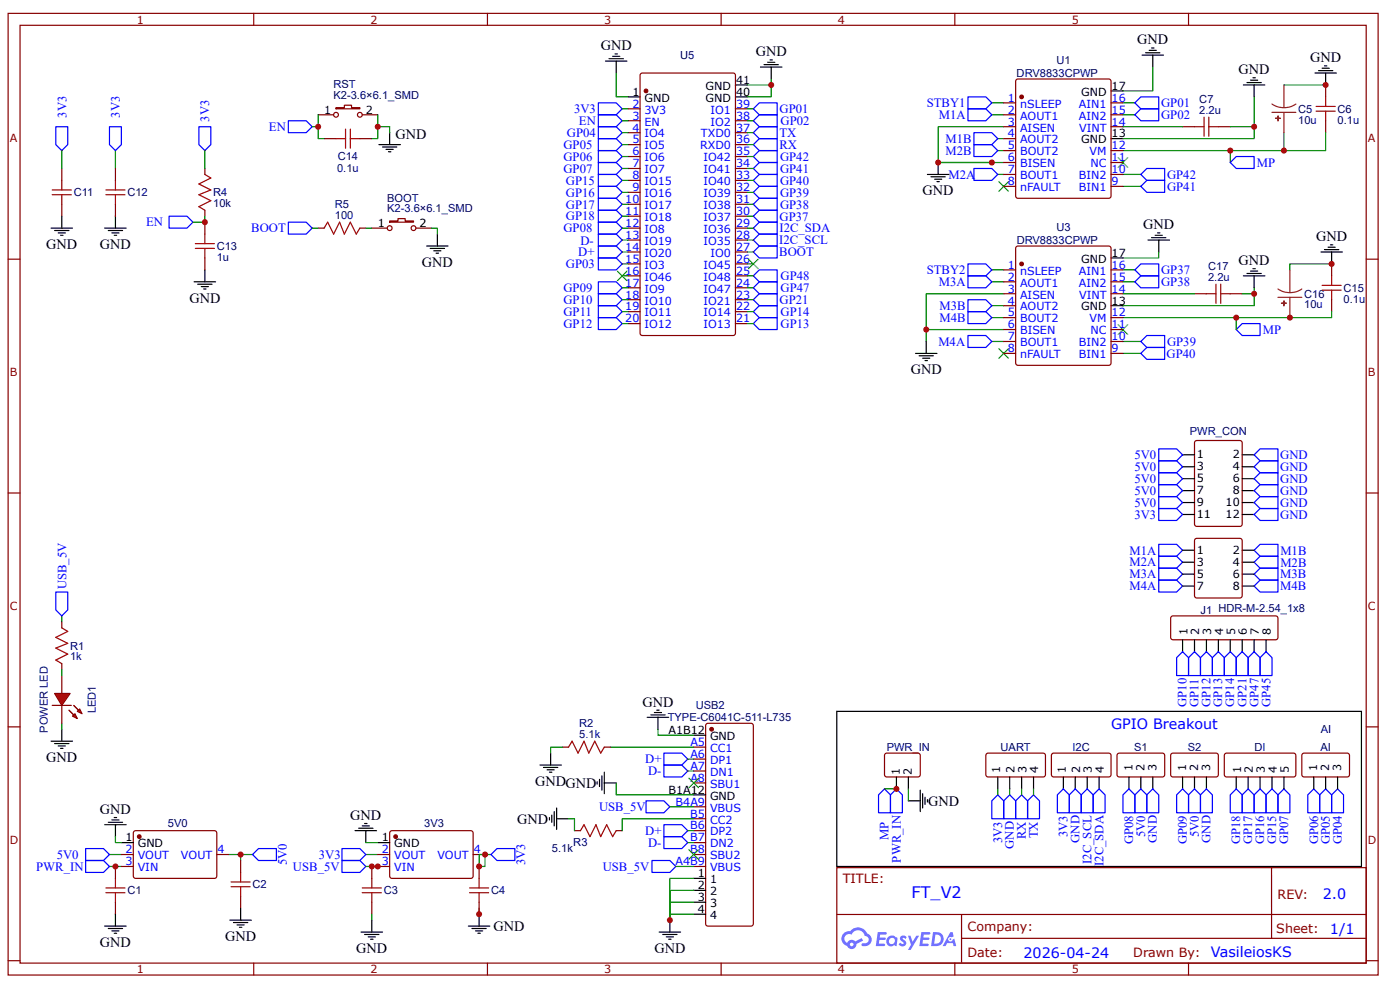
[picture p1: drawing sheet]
<svg xmlns="http://www.w3.org/2000/svg" width="297mm" height="210mm" viewBox="0 0 297 210" stroke-linecap="round" stroke-linejoin="round" font-family="sans-serif">
<g fill="none" stroke="#800" stroke-width=".25">
<path d="M1.7 2.8h290.7v203.9h-290.7zM4.3 5.4h285.5v198.8h-285.5zM53.8 2.8v2.6M103.4 2.8v2.6M153 2.8v2.6M202.6 2.8v2.6M252.1 2.8v2.6M1.7 54.9h2.6M289.8 54.9h2.6M1.7 104.5h2.6M289.8 104.5h2.6M1.7 154.1h2.6"/>
<path d="M289.8 154.1h2.6M177.5 184h112.3v20.2h-112.3zM177.6 193.9h112.1M204 198.9h85.7M204 193.9v10.1M269.8 184v14.9M1.7 203.7h2.6M53.8 204.2v2.5M103.4 204.2v2.5M153 204.2v2.5M202.6 204.2v2.5M252.1 204.2v2.5"/>
<path d="M289.8 203.7h2.6"/>
</g>
<g fill="#58f">
<path d="M191.1 198.5l.5-.2 .4 .1 .3 .3-.2 .4a.33 .33 0 0 0-.3-.3 .33 .33 0 0 0-.3 .1v.1a.85 .85 0 0 1 .7 .7 .85 .85 0 0 1-.3 .8l-.7 .1-.6-.4 .4-.4 .5 .3 .2-.1v-.2a.88 .88 0 0 1-.6-1.3z"/>
<path d="M192.6 198.4h.6l.4 1.3 .8-1.3h.6l-1.8 3h-.6l.7-1.1z"/>
<path d="M186.2 197.6h1.7l.2 .1-.1 .4h-1.3l-.1 .7h1.1l.2 .2-.2 .3h-1.1l-.2 .8h1.3l.1 .2-.1 .2-1.9 .1z"/>
<path d="M195.5 197.6h1.6l.2 .1v.4h-1.3l-.1 .7h1.1l.2 .2-.3 .3h-1.1l-.1 .8h1.2l.1 .2-.1 .2-1.9 .1z"/>
<path d="M201.6 197.6h.5l.2 .9-.4 .2a.49 .49 0 0 0-.7 .2 .49 .49 0 0 0 .3 .7 .49 .49 0 0 0 .6-.4l.4-.2 .4 1.6h-.6l-.2-.7h-1.2l-.3 .7h-.6z"/>
<path d="M197.9 197.6l-.4 3h1a1.51 1.51 0 0 0 1.7-1.5 1.51 1.51 0 0 0-1.8-1.5zM198.4 198.1a1.02 1.02 0 0 1 1.2 1.2 1.02 1.02 0 0 1-1.4 .8z"/>
<path d="M188.5 198.6a1.11 1.11 0 0 0-.3 1.6 1.11 1.11 0 0 0 1.6 .2l.4 .2 .2-1.7-.4-.2a1.01 1.01 0 0 0-1.5-.1zM188.5 199.5a.66 .66 0 0 1 1.3 0 .66 .66 0 0 1-1.3 0z"/>
<path d="M179 197.9a1.58 1.58 0 0 0 .7 2.6 1.01 1.01 0 0 0 1.2 .7 1.01 1.01 0 0 0 .8-1.1l1.4-.7-.3-.5-1.4 .7a1.02 1.02 0 0 0-1.7 .3 .99 .99 0 0 1-.4-1.4 .99 .99 0 0 1 1.4-.3 1.48 1.48 0 0 1 1.5-1 1.48 1.48 0 0 1 1.3 1.2 .82 .82 0 0 1 .8 1.1 .82 .82 0 0 1-1.2 .5l-.3 .1v.3a1.4 1.4 0 0 0 2-.6 1.4 1.4 0 0 0-.9-1.9 2.19 2.19 0 0 0-3.6-.5l-.8 .1zM180.3 200.2a.4 .4 0 0 1 .8 0 .4 .4 0 0 1-.8 0z"/>
<circle cx="201.6" cy="199.1" r=".19"/>
</g>
<g fill="none" stroke="#00f" stroke-width=".25">
<path d="M245.8 97.7h3.8l1.3 1.3-1.3 1.2h-3.8zM245.8 95.2h3.8l1.3 1.2-1.3 1.3h-3.8zM266.1 99l1.2-1.3h3.8v2.5h-3.8zM266.1 96.4l1.2-1.2h3.8v2.5h-3.8zM245.8 115.4h3.8l1.3 1.3-1.3 1.2h-3.8zM245.8 117.9h3.8l1.3 1.3-1.3 1.3h-3.8zM245.8 107.8h3.8l1.3 1.3-1.3 1.2h-3.8zM245.8 105.3h3.8l1.3 1.2-1.3 1.3h-3.8zM245.8 102.8h3.8l1.3 1.2-1.3 1.3h-3.8zM245.8 100.2h3.8l1.3 1.3-1.3 1.3h-3.8zM266.1 116.7l1.2-1.3h3.8v2.5h-3.8zM266.1 119.2l1.2-1.3h3.8v2.6h-3.8z"/>
<path d="M266.1 109.1l1.2-1.3h3.8v2.5h-3.8zM266.1 106.5l1.2-1.2h3.8v2.5h-3.8zM266.1 104l1.2-1.2h3.8v2.5h-3.8zM266.1 101.5l1.2-1.3h3.8v2.6h-3.8zM245.8 120.5h3.8l1.3 1.2-1.3 1.3h-3.8zM245.8 123h3.8l1.3 1.3-1.3 1.2h-3.8zM266.1 121.7l1.2-1.2h3.8v2.5h-3.8zM266.1 124.3l1.2-1.3h3.8v2.5h-3.8zM18.2 179.9h3.8l1.2 1.3-1.2 1.2h-3.8zM72.6 179.9h3.7l1.3 1.3-1.3 1.2h-3.7zM187.6 167.3l1.3 1.2v3.8h-2.5v-3.8zM190.2 167.3l1.2 1.2v3.8h-2.5v-3.8z"/>
<path d="M225.6 167.3l1.3 1.2v3.8h-2.6v-3.8zM228.1 167.3l1.3 1.2v3.8h-2.5v-3.8zM233.2 167.3l1.2 1.2v3.8h-2.5v-3.8zM242 167.3l1.3 1.2v3.8h-2.5v-3.8zM244.6 167.3l1.2 1.2v3.8h-2.5v-3.8zM253.4 167.3l1.3 1.2v3.8h-2.6v-3.8zM255.9 167.3l1.3 1.2v3.8h-2.5v-3.8zM272.4 167.3l1.3 1.2v3.8h-2.6v-3.8zM278.7 167.3l1.3 1.2v3.8h-2.6v-3.8zM281.2 167.3l1.3 1.2v3.8h-2.5v-3.8zM283.8 167.3l1.2 1.2v3.8h-2.5v-3.8zM53.6 181.2l1.2-1.3h3.8v2.5h-3.8z"/>
<path d="M104.2 181.2l1.2-1.3h3.8v2.5h-3.8z"/>
</g>
<g fill="none" stroke="#800" stroke-width=".25">
<path d="M253.6 93.5l.3-.1h9.1l.4 .2 .1 17.5-.2 .4-9.4 .1-.4-.2-.1-17.5zM253.6 114.3l.3-.2h9.1l.4 .3 .1 11.9-.2 .4-9.4 .1-.4-.2-.1-12zM187.8 159.8l.4-.1 6.8 .1 .2 .4-.1 4.3-.4 .2-6.8-.1-.3-.4v-4zM223.2 159.8l.4-.1h11.8l.3 .5v4.2l-.5 .3h-11.8l-.3-.5v-4zM237.1 159.8l.4-.1h9.3l.3 .5v4.2l-.5 .3h-9.3l-.3-.5v-4zM248.5 159.8l.4-.1h9.3l.3 .5-.1 4.2-.4 .3h-9.3l-.3-.5v-4zM259.9 159.8l.3-.1h14.3l.3 .2 .1 .3v4.1l-.2 .3-.3 .1h-14.3l-.3-.2-.1-.3v-4zM276.3 159.8l.4-.1h9.3l.3 .5v4.2l-.5 .3h-9.3l-.3-.5v-4zM82.8 176.3l.4-.2 17 .1 .2 .4-.1 9.4-.4 .2-17-.1-.2-.4v-9.1zM24.5 183.7v2.5M24.5 191.3v2.5M78.9 183.7v2.5"/>
<path d="M78.9 191.3v2.5"/>
</g>
<g fill="none" stroke="#000" stroke-width=".25">
<path d="M250.9 96.4h2.5M250.9 99h2.5M263.5 96.4h2.6M263.5 99h2.6M250.9 101.5h2.5M250.9 104h2.5M250.9 106.5h2.5M250.9 109.1h2.5M250.9 116.7h2.5M250.9 119.2h2.5M263.5 101.5h2.6M263.5 104h2.6"/>
<path d="M263.5 106.5h2.6M263.5 109.1h2.6M263.5 116.7h2.6M263.5 119.2h2.6M250.9 121.7h2.5M250.9 124.3h2.5M263.5 121.7h2.6M263.5 124.3h2.6M190.2 164.7v2.6M192.7 164.7v2.6M225.6 164.7v2.6M228.1 164.7v2.6"/>
<path d="M230.6 164.7v2.6M233.2 164.7v2.6M239.5 164.7v2.6M242 164.7v2.6M244.6 164.7v2.6M250.9 164.7v2.6M253.4 164.7v2.6M255.9 164.7v2.6M262.3 164.7v2.6M264.8 164.7v2.6M267.3 164.7v2.6M269.9 164.7v2.6"/>
<path d="M272.4 164.7v2.6M278.7 164.7v2.6M281.2 164.7v2.6M283.8 164.7v2.6"/>
</g>
<path d="M187.6 167.3h2.6M23.2 181.2h2.6M23.2 183.7h2.6M48.5 181.2h2.5v1.2M51 181.2h2.6M77.6 181.2h2.5M101.6 192.6v1.2M104.2 181.2h-1.3v2.5h-1.3" fill="none" stroke="#080" stroke-width=".25"/>
<path d="M22.5 189.3h4M22.5 188.3h4M24.5 186.2v2.1M24.5 189.3v2M76.9 189.3h4M76.9 188.3h4M78.9 186.2v2.1M78.9 189.3v2" fill="none" stroke="#a00000" stroke-width=".25"/>
<circle cx="83.9" cy="177.4" r=".38" fill="#800"/>
<g fill="none" stroke="#800" stroke-width=".25">
<path d="M28.4 176.3l.4-.2 17 .1 .2 .4-.1 9.4-.4 .2-17-.1-.2-.4v-9.1zM80.1 181.2h2.6M80.1 183.7h2.6M100.4 181.2h2.5"/>
<circle cx="83.9" cy="177.4" r=".38"/>
</g>
<path d="M80.1 178.6h2.6" fill="none" stroke="#000" stroke-width=".25"/>
<circle cx="29.5" cy="177.4" r=".38" fill="#800"/>
<g fill="none" stroke="#800" stroke-width=".25">
<path d="M133.3 23.1h2.5M133.3 25.6h2.5M133.3 28.1h2.5M133.3 30.7h2.5M133.3 33.2h2.5M133.3 35.7h2.5M133.3 38.2h2.5M156 23.1h2.6M156 25.6h2.6M156 28.1h2.6M156 30.7h2.6M156 33.2h2.6"/>
<path d="M156 35.7h2.6M156 38.2h2.6M133.3 40.8h2.5M133.3 43.3h2.5M133.3 45.8h2.5M133.3 48.4h2.5M133.3 50.9h2.5M133.3 53.4h2.5M133.3 56h2.5M133.3 58.5h2.5M156 40.8h2.6M156 43.3h2.6"/>
<path d="M156 45.8h2.6M156 48.4h2.6M156 50.9h2.6M156 53.4h2.6M156 56h2.6M156 58.5h2.6M133.3 61h2.5M133.3 63.5h2.5M133.3 66.1h2.5M133.3 68.6h2.5M156 61h2.6M156 63.5h2.6"/>
<path d="M156 66.1h2.6M156 68.6h2.6M25.8 181.2h2.5M25.8 183.7h2.5M46 181.2h2.5M51 182.4v2.6M51 190v2.6M101.6 183.7v2.5M101.6 191.3v2.5"/>
<circle cx="29.5" cy="177.4" r=".38"/>
</g>
<path d="M156 18h2.6M133.3 20.5h2.5M156 20.5h2.6M177.5 150.8h111.3v32.9h-111.3zM25.8 178.6h2.5M99.4 196.3h4.5M100.1 196.9h3.1M100.9 197.4h1.5M101.4 197.9h.5M101.6 193.8v2.5" fill="none" stroke="#000" stroke-width=".25"/>
<path d="M49 188h4.1M49 187h4.1M51 185v2M51 188v2M99.6 189.3h4.1M99.6 188.3h4.1M101.6 186.2v2.1M101.6 189.3v2" fill="none" stroke="#a00000" stroke-width=".25"/>
<circle cx="137.1" cy="19.3" r=".38" fill="#800"/>
<g fill="none" stroke="#800" stroke-width=".25">
<path d="M135.9 15.6l.4-.1h19.2l.5 .3v54.8l-.3 .5h-19.4l-.5-.3v-54.8zM13.1 35.7v2.5M24.5 35.7v2.5M43.5 35.7v1.3M67.5 24.3h3.3M68.8 29.4h2.5M71.3 22.8h1.8v-.5h1.5v.5h1.7v.3h-5zM76.3 29.4h2.6M76.9 24.3h3.2M13.1 43.3v2.5M24.5 43.3v2.5M43.5 44.6v1.2"/>
<path d="M43.5 47.1v2.5M43.5 54.7v2.5M67.5 48.4h1.3M76.3 48.4h1.3M78.9 48.4h3.3M82.7 46.8h1.7v-.5h1.6v.5h1.7v.3h-5zM88.2 48.4h3.3M13.1 131.8v1.3M13.1 140.7v1.3"/>
<circle cx="137.1" cy="19.3" r=".38"/>
<circle cx="71.3" cy="24.3" r=".51"/>
<circle cx="76.3" cy="24.3" r=".51"/>
<circle cx="82.7" cy="48.4" r=".51"/>
<circle cx="87.7" cy="48.4" r=".51"/>
</g>
<g fill="none" stroke="#00f" stroke-width=".25">
<path d="M11.8 26.9h2.6v3.8l-1.3 1.2-1.3-1.2zM23.2 26.9h2.6v3.8l-1.3 1.2-1.3-1.2zM42.2 26.9h2.5v3.8l-1.2 1.2-1.3-1.2zM61.2 25.6h3.8l1.2 1.3-1.2 1.2h-3.8zM126.9 21.8h3.8l1.3 1.3-1.3 1.2h-3.8zM126.9 24.3h3.8l1.3 1.3-1.3 1.3h-3.8zM35.9 45.8h3.8l1.2 1.3-1.2 1.3h-3.8zM61.2 47.1h3.8l1.2 1.3-1.2 1.2h-3.8zM126.9 52.2h3.8l1.3 1.2-1.3 1.3h-3.8zM126.9 49.6h3.8l1.3 1.3-1.3 1.3h-3.8zM159.8 53.4l1.3-1.2h3.8v2.5h-3.8zM159.8 50.9l1.3-1.3h3.8v2.6h-3.8z"/>
<path d="M159.8 48.4l1.3-1.3h3.8v2.5h-3.8z"/>
</g>
<g fill="none" stroke="#000" stroke-width=".25">
<path d="M128.5 13h4.5M129.2 12.4h3M130 11.9h1.5M130.5 11.4h.5M130.7 13v2.5M161.3 14.2h4.6M162.1 13.7h3M162.9 13.2h1.5M163.4 12.7h.5M163.6 14.2v2.5M80.4 30.7h4.5M81.2 31.2h3"/>
<path d="M81.9 31.7h1.5M82.4 32.2h.5M82.7 28.1v2.6M10.8 48.4h4.6M11.6 48.9h3M12.3 49.4h1.6M12.9 49.9h.5M13.1 45.8v2.6M22.2 48.4h4.6M23 48.9h3M23.7 49.4h1.5M24.2 49.9h.5"/>
<path d="M24.5 45.8v2.6M41.2 59.7h4.5M43.5 57.2v2.5M90.5 52.2h4.6M91.3 52.7h3M92 53.2h1.5M92.5 53.7h.5M92.8 49.6v2.6M41.9 60.3h3.1M42.7 60.8h1.5M43.2 61.3h.5M10.8 157.1h4.6"/>
<path d="M11.6 157.6h3M12.3 158.1h1.6M12.9 158.7h.5M13.1 154.6v2.5M75.3 176.1h4.6M76.1 175.6h3M76.9 175.1h1.5M77.4 174.6h.5M77.6 176.1v2.5M22.2 196.3h4.6M23 196.9h3M23.7 197.4h1.5"/>
<path d="M24.2 197.9h.5M24.5 193.8v2.5M48.8 195.1h4.5M49.5 195.6h3.1M50.3 196.1h1.5M50.8 196.6h.5M51 192.6v2.5M76.6 197.6h4.6M77.4 198.1h3M78.1 198.6h1.5M78.6 199.1h.5M78.9 195.1v2.5"/>
</g>
<g fill="none" stroke="#080" stroke-width=".25">
<path d="M130.7 15.5v5h2.6M158.6 18h5M163.6 16.7v3.8h-5M13.1 31.9v3.8M24.5 31.9v3.8M43.5 31.9v3.8M66.2 26.9h1.3M67.5 24.3v5.1h1.3M80.1 24.3v5.1h-1.2M80.1 26.9h2.6v1.2M132 23.1h1.3M132 25.6h1.3"/>
<path d="M43.5 45.8v1.3h-2.6M66.2 48.4h1.3M77.6 48.4h1.3M91.5 48.4h1.3v1.2M132 53.4h1.3M132 50.9h1.3M158.6 53.4h1.2M158.6 48.4h1.2M158.6 50.9h1.2M13.1 130.6v1.2M13.1 153.3v1.3M77.6 178.6h2.5"/>
<path d="M102.9 181.2h-1.3v2.5"/>
</g>
<g fill="none" stroke="#a00000" stroke-width=".25">
<path d="M13.1 38.2v2.1M24.5 38.2v2.1M43.5 37l1.2 .7-2.5 1.3 2.5 1.3-2.5 1 2.5 1.2-2.5 1.3 1.3 .8M71.3 29.4h2M73.3 27.4v4M74.3 29.4h2M74.3 27.4v4M11.1 41.3h4M11.1 40.3h4M13.1 41.3v2M22.5 41.3h4M22.5 40.3h4"/>
<path d="M24.5 41.3v2M41.4 51.7h4.1M41.4 52.7h4.1M43.5 49.6v2.1M43.5 52.7v2M68.8 48.4l.7-1.3 1.3 2.5 1.2-2.5 1.1 2.5 1.2-2.5 1.3 2.5 .7-1.2M13.1 133.1l1.3 .8-2.6 1.2 2.6 1.3-2.6 1 2.6 1.3-2.6 1.2 1.3 .8"/>
</g>
<path d="M11.6 147h3.3l-1.8 2.5z" fill="#f00"/>
<path d="M11.1 149.5h4M11.6 147h3.3l-1.8 2.5z" fill="none" stroke="#800" stroke-width=".25"/>
<path d="M15.6 149.5l1 1.1z" fill="#800"/>
<path d="M15.6 149.5l1 1.1" fill="none" stroke="#800" stroke-width=".25"/>
<path d="M14.6 150.6l1 1z" fill="#800"/>
<path d="M14.6 150.6l1 1" fill="none" stroke="#800" stroke-width=".25"/>
<path d="M16.4 150.8l.5-.5 .5 1z" fill="#f00"/>
<path d="M16.4 150.8l.5-.5 .5 1z" fill="none" stroke="#800" stroke-width=".25"/>
<path d="M15.4 151.8l.5-.5 .5 1z" fill="#f00"/>
<path d="M253.4 62.3h2.5M261 62.3h2.5M13.1 143.2v3.8M13.1 149.5v3.8M15.4 151.8l.5-.5 .5 1zM209.3 159.8l.4-.1h11.8l.3 .5v4.2l-.5 .3h-11.8l-.4-.5v-4z" fill="none" stroke="#800" stroke-width=".25"/>
<g fill="none" stroke="#080" stroke-width=".25">
<path d="M132 28.1h1.3M132 30.7h1.3M132 33.2h1.3M132 35.7h1.3M132 38.2h1.3M158.6 28.1h1.2M158.6 30.7h1.2M158.6 33.2h1.2M158.6 35.7h1.2M158.6 38.2h1.2M158.6 23.1h1.2M158.6 25.6h1.2"/>
<path d="M132 40.8h1.3M132 43.3h1.3M132 45.8h1.3M132 48.4h1.3M132 56h1.3M158.6 40.8h1.2M158.6 43.3h1.2M158.6 45.8h1.2M158.6 56h1.2M158.6 58.5h1.2M132 68.6h1.3M132 66.1h1.3"/>
<path d="M132 63.5h1.3M132 61h1.3M158.6 68.6h1.2M158.6 66.1h1.2M158.6 63.5h1.2M158.6 61h1.2M13.1 142v1.2M24.5 177.4v1.2h1.3M211.7 167.3v1.2M214.2 167.3v1.2M216.7 167.3v1.2M219.3 167.3v1.2"/>
<path d="M77.6 183.7h2.5M78.9 193.8v1.3"/>
</g>
<path d="M22.2 174.8h4.6M23 174.3h3M23.7 173.8h1.5M24.2 173.3h.5M24.5 174.8v2.6M211.7 164.7v2.6M214.2 164.7v2.6M216.7 164.7v2.6M219.3 164.7v2.6" fill="none" stroke="#000" stroke-width=".25"/>
<g fill="none" stroke="#00f" stroke-width=".25">
<path d="M126.9 26.9h3.8l1.3 1.2-1.3 1.3h-3.8zM126.9 29.4h3.8l1.3 1.3-1.3 1.2h-3.8zM126.9 31.9h3.8l1.3 1.3-1.3 1.3h-3.8zM126.9 34.5h3.8l1.3 1.2-1.3 1.3h-3.8zM126.9 37h3.8l1.3 1.2-1.3 1.3h-3.8zM126.9 39.5h3.8l1.3 1.3-1.3 1.2h-3.8zM159.8 23.1l1.3-1.3h3.8v2.5h-3.8zM159.8 25.6l1.3-1.3h3.8v2.6h-3.8zM159.8 28.1l1.3-1.2h3.8v2.5h-3.8zM159.8 30.7l1.3-1.3h3.8v2.5h-3.8zM159.8 38.2l1.3-1.2h3.8v2.5h-3.8zM159.8 35.7l1.3-1.2h3.8v2.5h-3.8z"/>
<path d="M159.8 33.2l1.3-1.3h3.8v2.6h-3.8zM126.9 47.1h3.8l1.3 1.3-1.3 1.2h-3.8zM126.9 59.7h3.8l1.3 1.3-1.3 1.3h-3.8zM126.9 42h3.8l1.3 1.3-1.3 1.3h-3.8zM126.9 44.6h3.8l1.3 1.2-1.3 1.3h-3.8zM126.9 54.7h3.8l1.3 1.3-1.3 1.2h-3.8zM159.8 45.8l1.3-1.2h3.8v2.5h-3.8zM159.8 43.3l1.3-1.3h3.8v2.6h-3.8zM159.8 40.8l1.3-1.3h3.8v2.5h-3.8zM159.8 58.5l1.3-1.3h3.8v2.5h-3.8zM126.9 62.3h3.8l1.3 1.2-1.3 1.3h-3.8zM126.9 64.8h3.8l1.3 1.3-1.3 1.2h-3.8z"/>
<path d="M126.9 67.3h3.8l1.3 1.3-1.3 1.3h-3.8zM159.8 68.6l1.3-1.3h3.8v2.6h-3.8zM159.8 66.1l1.3-1.3h3.8v2.5h-3.8zM159.8 61l1.3-1.3h3.8v2.6h-3.8zM159.8 63.5l1.3-1.2h3.8v2.5h-3.8zM262.3 69.9l1.2-1.3h3.8v2.5h-3.8zM11.8 125.5h2.6v3.8l-1.3 1.3-1.3-1.3zM211.7 168.5l1.2 1.3v3.8h-2.5v-3.8zM214.2 168.5l1.3 1.3v3.8h-2.6v-3.8zM216.7 168.5l1.3 1.3v3.8h-2.5v-3.8zM219.3 168.5l1.2 1.3v3.8h-2.5v-3.8zM18.2 182.4h3.8l1.2 1.3-1.2 1.3h-3.8z"/>
<path d="M72.6 182.4h3.7l1.3 1.3-1.3 1.3h-3.7z"/>
</g>
<g fill="#000">
<path d="M211.9 38.5l2.1 2zM214 38.5l-2.1 2z"/>
<path d="M211.9 73.9l2.1 2zM214 73.9l-2.1 2z"/>
</g>
<path d="M211.9 38.5l2.1 2M214 38.5l-2.1 2M211.9 73.9l2.1 2M214 73.9l-2.1 2" fill="none" stroke="#3c3" stroke-width=".25"/>
<path d="M255.9 62.3h2.1M258 60.3v4M259 60.3v4M259 62.3h2" fill="none" stroke="#a00000" stroke-width=".25"/>
<path d="M273.7 57.2v4.8M271.1 61.3a4.1 4.1 0 0 0 2.6 .7M271.1 63h5.1M273.7 63v4.3M276.2 61.3a4.1 4.1 0 0 1-2.5 .7" fill="none" stroke="#8d2323" stroke-width=".25"/>
<path d="M271.9 64.3h1z" fill="#8d2323"/>
<path d="M271.9 64.3h1z" fill="none" stroke="#8d2323" stroke-width=".25"/>
<path d="M272.4 63.8v1z" fill="#8d2323"/>
<path d="M272.4 18v4.8M269.9 22.1a4.1 4.1 0 0 0 2.5 .7M269.9 23.8h5M272.4 23.8v4.3M274.9 22.1a4.1 4.1 0 0 1-2.5 .7M272.4 63.8v1z" fill="none" stroke="#8d2323" stroke-width=".25"/>
<path d="M253.4 26.9h2M255.4 24.8v4.1M256.4 24.8v4.1M256.4 26.9h2.1M279.2 22.6h4.1M279.2 23.6h4.1M281.2 20.5v2.1M281.2 23.6v2M282.5 58.5v2M280.5 60.5h4M280.5 61.5h4M282.5 61.5v2" fill="none" stroke="#a00000" stroke-width=".25"/>
<path d="M281.2 18v2.5M250.9 26.9h2.5M258.5 26.9h2.5M281.2 25.6v2.5M282.5 56v2.5M282.5 63.5v2.6" fill="none" stroke="#800" stroke-width=".25"/>
<g fill="none" stroke="#000" stroke-width=".25">
<path d="M242.3 11.7h4.5M243 11.2h3.1M243.8 10.7h1.5M244.3 10.2h.5M244.6 11.7v2.5M243.5 50.9h4.6M244.3 50.4h3M245.1 49.9h1.5M245.6 49.4h.5M245.8 50.9v2.5M280.2 53.4h4.6M281 52.9h3"/>
<path d="M281.7 52.4h1.6M282.3 51.9h.5M282.5 53.4v2.6"/>
</g>
<path d="M244.6 14.2v5.1h-6.4M272.4 28.1v3.8M245.8 53.4v1.3h-7.6M282.5 66.1v1.2h-20.2" fill="none" stroke="#080" stroke-width=".25"/>
<path d="M270.6 25.1h1z" fill="#8d2323"/>
<path d="M270.6 25.1h1z" fill="none" stroke="#8d2323" stroke-width=".25"/>
<path d="M271.1 24.6v1z" fill="#8d2323"/>
<path d="M271.1 24.6v1z" fill="none" stroke="#8d2323" stroke-width=".25"/>
<g fill="none" stroke="#080" stroke-width=".25">
<path d="M199 34.5h11.4M210.4 24.3h2.5M210.4 21.8h2.5M211.7 31.9h1.2M211.7 37h1.2M211.7 29.4h1.2M212.9 26.9h-13.9v7.6h13.9M238.2 31.9h22.8v2.6M238.2 37h3.8M238.2 24.3h2.6M238.2 21.8h2.6M238.2 39.5h3.8"/>
<path d="M210.4 57.2h2.5M210.4 59.7h2.5M238.2 57.2h2.6M238.2 59.7h2.6M210.4 64.8h2.5M210.4 67.3h2.5M210.4 72.4h2.5M212.9 62.3h-16.4v7.6M212.9 69.9h-16.4v2.5M238.2 72.4h3.8M238.2 74.9h3.8M238.2 67.3h24.1"/>
<path d="M266.1 61v3.8h-27.9"/>
</g>
<path d="M205.4 23.1h3.7l1.3 1.2-1.3 1.3h-3.7zM205.4 20.5h3.7l1.3 1.3-1.3 1.3h-3.7zM206.6 30.7h3.8l1.3 1.2-1.3 1.3h-3.8zM206.6 35.7h3.8l1.3 1.3-1.3 1.2h-3.8zM206.6 28.1h3.8l1.3 1.3-1.3 1.3h-3.8zM205.4 56h3.7l1.3 1.2-1.3 1.3h-3.7zM205.4 58.5h3.7l1.3 1.2-1.3 1.3h-3.7zM205.4 71.1h3.7l1.3 1.3-1.3 1.3h-3.7zM205.4 66.1h3.7l1.3 1.2-1.3 1.3h-3.7zM205.4 63.5h3.7l1.3 1.3-1.3 1.3h-3.7z" fill="none" stroke="#00f" stroke-width=".25"/>
<g fill="none" stroke="#000" stroke-width=".25">
<path d="M196.8 37h4.5M197.5 37.5h3M198.3 38h1.5M198.8 38.5h.5M199 34.5v2.5M235.7 54.7h2.5M263.8 58.5h4.5M264.5 58h3.1M265.3 57.5h1.5M265.8 57h.5M266.1 58.5v2.5M194.2 74.9h4.6"/>
<path d="M195 75.4h3M195.7 75.9h1.6M196.2 76.4h.6M196.5 72.4v2.5M235.7 64.8h2.5"/>
</g>
<g fill="#000">
<path d="M237.2 33.4l2 2.1zM239.2 33.4l-2 2.1z"/>
<path d="M237.2 68.9l2 2zM239.2 68.9l-2 2z"/>
</g>
<path d="M237.2 33.4l2 2.1M239.2 33.4l-2 2.1M237.2 68.9l2 2M239.2 68.9l-2 2" fill="none" stroke="#3c3" stroke-width=".25"/>
<g fill="none" stroke="#800" stroke-width=".25">
<path d="M212.9 57.2h2.6M212.9 59.7h2.6M235.7 57.2h2.5M235.7 59.7h2.5M212.9 62.3h2.6M212.9 67.3h2.6M212.9 69.9h2.6M212.9 72.4h2.6M212.9 74.9h2.6M212.9 64.8h2.6M235.7 62.3h2.5M235.7 67.3h2.5"/>
<path d="M235.7 69.9h2.5M235.7 72.4h2.5M235.7 74.9h2.5"/>
</g>
<circle cx="216.7" cy="56" r=".38" fill="#800"/>
<g fill="none" stroke="#800" stroke-width=".25">
<path d="M212.9 21.8h2.6M212.9 24.3h2.6M212.9 26.9h2.6M212.9 31.9h2.6M212.9 34.5h2.6M212.9 37h2.6M212.9 39.5h2.6M212.9 29.4h2.6M235.7 21.8h2.5M235.7 24.3h2.5M235.7 26.9h2.5M235.7 31.9h2.5"/>
<path d="M235.7 34.5h2.5M235.7 37h2.5M235.7 39.5h2.5M215.6 52.3l.4-.1h19.2l.4 .2 .1 24.6-.2 .4-19.5 .1-.4-.3-.1-24.5z"/>
<circle cx="216.7" cy="56" r=".38"/>
</g>
<path d="M235.7 19.3h2.5M235.7 29.4h2.5" fill="none" stroke="#000" stroke-width=".25"/>
<circle cx="216.7" cy="20.5" r=".38" fill="#800"/>
<g fill="none" stroke="#800" stroke-width=".25">
<path d="M215.6 16.9l.4-.2h19.2l.4 .3 .1 24.5-.2 .5h-19.5l-.4-.2-.1-24.5zM248.5 130.7l.4-.1h21.8l.3 .2 .1 .3v4.1l-.2 .4h-.3h-21.8l-.4-.2v-.3v-4zM149.9 153.5l.3-.2h9.1l.3 .1 .2 .4v42l-.1 .3-.3 .2h-9.2h-.3l-.2-.4v-42.1z"/>
<circle cx="216.7" cy="20.5" r=".38"/>
</g>
<path d="M272.4 18h8.8M238.2 26.9h12.7M261 26.9h5.1M266.1 20.5v8.9h-27.9M281.2 28.1v3.8h-20.2M132 58.5h1.3M282.5 56h-8.8v1.2M238.2 62.3h15.2M262.3 67.3v2.6M263.5 62.3h2.6M192.7 167.3v2.5" fill="none" stroke="#080" stroke-width=".25"/>
<g fill="none" stroke="#000" stroke-width=".25">
<path d="M263.8 18h4.5M264.5 17.5h3.1M265.3 17h1.5M265.8 16.5h.5M266.1 18v2.5M279 15.5h4.5M279.7 15h3.1M280.5 14.5h1.5M281 14h.5M281.2 15.5v2.5M250.9 135.6v2.6M253.4 135.6v2.6"/>
<path d="M255.9 135.6v2.6M258.5 135.6v2.6M261 135.6v2.6M263.5 135.6v2.6M266.1 135.6v2.6M268.6 135.6v2.6M192.7 169.8h2.5M195.2 167.5v4.6M195.7 168.3v3M196.2 169v1.5M196.8 169.5v.5"/>
</g>
<g fill="none" stroke="#00f" stroke-width=".25">
<path d="M240.8 21.8l1.2-1.3h3.8v2.6h-3.8zM240.8 24.3l1.2-1.2h3.8v2.5h-3.8zM242 37l1.3-1.3h3.8v2.5h-3.8zM242 39.5l1.3-1.3h3.8v2.6h-3.8zM261 34.5l1.3-1.3h3.8v2.5h-3.8zM240.8 57.2l1.2-1.2h3.8v2.5h-3.8zM240.8 59.7l1.2-1.2h3.8v2.5h-3.8zM242 72.4l1.3-1.3h3.8v2.6h-3.8zM242 74.9l1.3-1.2h3.8v2.5h-3.8zM250.9 138.2l1.2 1.2v3.8h-2.5v-3.8zM253.4 138.2l1.3 1.2v3.8h-2.6v-3.8zM255.9 138.2l1.3 1.2v3.8h-2.5v-3.8z"/>
<path d="M258.5 138.2l1.2 1.2v3.8h-2.5v-3.8zM261 138.2l1.3 1.2v3.8h-2.6v-3.8zM263.5 138.2l1.3 1.2v3.8h-2.5v-3.8zM266.1 138.2l1.2 1.2v3.8h-2.5v-3.8zM268.6 138.2l1.3 1.2v3.8h-2.6v-3.8zM230.6 167.3l1.3 1.2v3.8h-2.5v-3.8zM239.5 167.3l1.3 1.2v3.8h-2.6v-3.8zM250.9 167.3l1.2 1.2v3.8h-2.5v-3.8zM262.3 167.3l1.2 1.2v3.8h-2.5v-3.8zM264.8 167.3l1.3 1.2v3.8h-2.6v-3.8zM267.3 167.3l1.3 1.2v3.8h-2.5v-3.8zM269.9 167.3l1.2 1.2v3.8h-2.5v-3.8z"/>
</g>
<g fill="#000">
<path d="M131 57.5l2 2zM133 57.5l-2 2z"/>
<path d="M158.8 54.9l2 2.1zM160.8 54.9l-2 2.1z"/>
</g>
<path d="M131 57.5l2 2M133 57.5l-2 2M158.8 54.9l2 2.1M160.8 54.9l-2 2.1" fill="none" stroke="#3c3" stroke-width=".25"/>
<circle cx="151" cy="154.6" r=".38" fill="#800"/>
<g fill="none" stroke="#800" stroke-width=".25">
<path d="M119.3 158.4h1.3M128.2 158.4h1.3M147.2 158.4h2.5M121.9 176.1h1.2M130.7 176.1h1.3M147.2 160.9h2.5M147.2 163.5h2.5M147.2 166h2.5M147.2 171.1h2.5M147.2 173.6h2.5M147.2 176.1h2.5M147.2 178.6h2.5"/>
<path d="M147.2 181.2h2.5M147.2 183.7h2.5"/>
<circle cx="151" cy="154.6" r=".38"/>
</g>
<g fill="none" stroke="#000" stroke-width=".25">
<path d="M116.8 159.7v2.5M137.3 152.1h4.6M138.1 151.6h3M138.8 151.1h1.5M139.3 150.6h.5M139.6 152.1v2.5M147.2 155.9h2.5M114.5 162.2h4.6M115.3 162.7h3M116.1 163.2h1.5M116.6 163.7h.5M116.6 173.3v.5"/>
<path d="M117.1 172.8v1.5M117.6 172.1v3M118.1 173.6h2.5M118.1 171.3v4.6M126.7 165.7v.5M127.2 165.2v1.6M127.7 164.5v3M128.2 166h2.5M128.2 163.7v4.6M147.2 168.5h2.5M139.8 197.6h4.6M140.6 198.1h3"/>
<path d="M141.4 198.6h1.5M141.9 199.1h.5M142.1 195.1v2.5M147.2 186.2h2.5M147.2 188.8h2.5M147.2 191.3h2.5M147.2 193.8h2.5"/>
</g>
<g fill="none" stroke="#080" stroke-width=".25">
<path d="M119.3 158.4h-2.5v1.3M129.5 158.4h17.7M139.6 154.6v1.3h7.6M120.6 173.6h1.3v2.5M130.7 166v2.5h16.5M142.1 171.1h5.1M145.9 163.5h1.3M145.9 178.6h1.3M145.9 160.9h1.3M145.9 176.1h1.3M147.2 173.6h-15.2v2.5M78.9 183.7h1.2"/>
<path d="M143.4 183.7h3.8M147.2 191.3h-5.1v2.5h5.1M147.2 186.2h-5.1v8.9v-6.3h5.1"/>
</g>
<path d="M140.8 159.7h3.8l1.3 1.2-1.3 1.3h-3.8zM137.1 169.8h3.7l1.3 1.3-1.3 1.2h-3.7zM140.8 162.2h3.8l1.3 1.3-1.3 1.2h-3.8zM140.8 177.4h3.8l1.3 1.2-1.3 1.3h-3.8zM140.8 174.8h3.8l1.3 1.3-1.3 1.3h-3.8zM138.3 182.4h3.8l1.3 1.3-1.3 1.3h-3.8z" fill="none" stroke="#00f" stroke-width=".25"/>
<g fill="#000">
<path d="M146.2 165l2 2zM146.2 167l2-2z"/>
<path d="M146.2 180.2l2 2zM146.2 182.2l2-2z"/>
</g>
<path d="M146.2 165l2 2M148.2 165l-2 2M146.2 180.2l2 2M148.2 180.2l-2 2" fill="none" stroke="#3c3" stroke-width=".25"/>
<path d="M120.6 158.4l.8-1.3 1.2 2.6 1.3-2.6 1 2.6 1.3-2.6 1.2 2.6 .8-1.3M123.1 176.1l.8-1.3 1.3 2.6 1.2-2.6 1 2.6 1.3-2.6 1.3 2.6 .7-1.3" fill="none" stroke="#a00000" stroke-width=".25"/>
<g fill="#c00">
<circle cx="190.2" cy="167.3" r=".63"/>
<circle cx="51" cy="181.2" r=".63"/>
<circle cx="163.6" cy="18" r=".63"/>
<circle cx="43.5" cy="47.1" r=".63"/>
<circle cx="67.5" cy="26.9" r=".63"/>
<circle cx="80.1" cy="26.9" r=".63"/>
<circle cx="101.6" cy="183.7" r=".63"/>
<circle cx="101.6" cy="193.8" r=".63"/>
<circle cx="78.9" cy="183.7" r=".63"/>
<circle cx="24.5" cy="183.7" r=".63"/>
<circle cx="199" cy="34.5" r=".63"/>
<circle cx="196.5" cy="69.9" r=".63"/>
<circle cx="210.4" cy="34.5" r=".63"/>
<circle cx="282.5" cy="56" r=".63"/>
<circle cx="262.3" cy="67.3" r=".63"/>
<circle cx="273.7" cy="67.3" r=".63"/>
<circle cx="261" cy="31.9" r=".63"/>
<circle cx="272.4" cy="31.9" r=".63"/>
<circle cx="281.2" cy="18" r=".63"/>
<circle cx="266.1" cy="62.3" r=".63"/>
<circle cx="266.1" cy="26.9" r=".63"/>
<circle cx="142.1" cy="195.1" r=".63"/>
<circle cx="102.9" cy="181.2" r=".63"/>
<circle cx="80.1" cy="183.7" r=".63"/>
</g>
<text font-size="3.4" fill="#00f" x="193.4" y="190.4">FT_V2</text>
<g font-size="3">
<text x="127.4" y="10.7">GND</text>
<text x="160.3" y="11.9">GND</text>
<text x="241.3" y="9.4">GND</text>
<text x="262.8" y="15.7">GND</text>
<text x="277.9" y="13.2">GND</text>
<text x="83.9" y="29.4">GND</text>
<text x="195.7" y="41.3">GND</text>
<text x="9.8" y="52.8">GND</text>
<text x="21.2" y="52.8">GND</text>
<text x="242.5" y="48.6">GND</text>
<text x="279.2" y="51.1">GND</text>
<text x="89.5" y="56.6">GND</text>
<text x="262.8" y="56.2">GND</text>
<text x="40.2" y="64.1">GND</text>
<text x="193.2" y="79.3">GND</text>
<text x="136.3" y="149.8">GND</text>
<text x="9.8" y="161.5">GND</text>
<text x="113.5" y="166.6">GNDGND</text>
<text x="21.2" y="172.6">GND</text>
<text x="74.3" y="173.8">GND</text>
<text x="196.9" y="170.8">GND</text>
<text x="109.7" y="174.6">GND</text>
<text x="104.7" y="197.4">GND</text>
<text x="21.2" y="200.7">GND</text>
<text x="47.8" y="199.5">GND</text>
<text x="75.6" y="202">GND</text>
<text x="138.8" y="202">GND</text>
</g>
<g font-size="3" fill="#00f">
<text x="235.7" y="154.6">GPIO Breakout</text>
<text x="280.6" y="190.6">2.0</text>
<text x="282.2" y="198">1/1</text>
<text x="217.1" y="203">2026-04-24</text>
<text x="256.9" y="203">VasileiosKS</text>
</g>
<g font-size="2.7" fill="#00f">
<text x="121.8" y="24">3V3</text>
<text x="165.4" y="24">GP01</text>
<text x="196.6" y="22.7">STBY1</text>
<text x="246.3" y="22.7">GP01</text>
<text x="14.1" y="25" transform="rotate(-90 14.1 25)">3V3</text>
<text x="25.5" y="25" transform="rotate(-90 25.5 25)">3V3</text>
<text x="44.4" y="25.8" transform="rotate(-90 44.4 25.8)">3V3</text>
<text x="57.1" y="27.8">EN</text>
<text x="120.3" y="29">GP04</text>
<text x="122.8" y="26.5">EN</text>
<text x="165.4" y="29.1">TX</text>
<text x="165.6" y="26.5">GP02</text>
<text x="199.1" y="25.2">M1A</text>
<text x="246.3" y="25.2">GP02</text>
<text x="119.5" y="31.6">GP05</text>
<text x="119.5" y="34.1">GP06</text>
<text x="165.4" y="31.6">RX</text>
<text x="165.5" y="34.1">GP42</text>
<text x="200.6" y="32.8">M2B</text>
<text x="200.6" y="30.3">M1B</text>
<text x="266.6" y="35.4">MP</text>
<text x="119.5" y="36.6">GP07</text>
<text x="120.1" y="39.1">GP15</text>
<text x="120.1" y="41.7">GP16</text>
<text x="165.5" y="41.7">GP39</text>
<text x="165.5" y="39.2">GP40</text>
<text x="165.5" y="36.6">GP41</text>
<text x="201.2" y="37.9">M2A</text>
<text x="247.6" y="38">GP42</text>
<text x="247.6" y="40.5">GP41</text>
<text x="120.1" y="44.2">GP17</text>
<text x="120.1" y="46.7">GP18</text>
<text x="165.4" y="46.8">GP37</text>
<text x="165.5" y="44.2">GP38</text>
<text x="31" y="48">EN</text>
<text x="53.3" y="49.3">BOOT</text>
<text x="119.5" y="49.3">GP08</text>
<text x="123.1" y="51.9">D-</text>
<text x="165.3" y="51.8">I2C_SCL</text>
<text x="165.4" y="49.3">I2C_SDA</text>
<text x="120.1" y="56.9">GP03</text>
<text x="122.7" y="54.3">D+</text>
<text x="165.3" y="54.3">BOOT</text>
<text x="165.6" y="59.4">GP48</text>
<text x="196.6" y="58.1">STBY2</text>
<text x="246.3" y="58.2">GP37</text>
<text x="119.5" y="61.9">GP09</text>
<text x="119.5" y="64.4">GP10</text>
<text x="165.4" y="64.5">GP21</text>
<text x="165.6" y="61.9">GP47</text>
<text x="199.1" y="60.6">M3A</text>
<text x="199.3" y="65.7">M3B</text>
<text x="246.3" y="60.7">GP38</text>
<text x="119.5" y="67">GP11</text>
<text x="119.5" y="69.5">GP12</text>
<text x="165.6" y="69.5">GP13</text>
<text x="165.6" y="67">GP14</text>
<text x="199.3" y="68.3">M4B</text>
<text x="267.9" y="70.8">MP</text>
<text x="199.1" y="73.3">M4A</text>
<text x="247.5" y="75.9">GP40</text>
<text x="247.6" y="73.4">GP39</text>
<text x="240.7" y="99.9">5V0</text>
<text x="240.7" y="97.3">5V0</text>
<text x="271.6" y="99.9">GND</text>
<text x="271.6" y="97.4">GND</text>
<text x="240.7" y="107.5">5V0</text>
<text x="240.7" y="104.9">5V0</text>
<text x="240.7" y="102.4">5V0</text>
<text x="271.6" y="107.5">GND</text>
<text x="271.6" y="105">GND</text>
<text x="271.6" y="102.4">GND</text>
<text x="240.7" y="110">3V3</text>
<text x="271.6" y="110">GND</text>
<text x="239.6" y="117.6">M1A</text>
<text x="271.6" y="117.6">M1B</text>
<text x="14.1" y="124.9" transform="rotate(-90 14.1 124.9)">USB_5V</text>
<text x="239.6" y="120.1">M2A</text>
<text x="239.6" y="122.6">M3A</text>
<text x="239.6" y="125.2">M4A</text>
<text x="271.6" y="122.6">M3B</text>
<text x="271.6" y="125.2">M4B</text>
<text x="271.6" y="120.1">M2B</text>
<text x="251.7" y="149.9" transform="rotate(-90 251.7 149.9)">GP10</text>
<text x="254.3" y="149.9" transform="rotate(-90 254.3 149.9)">GP11</text>
<text x="256.8" y="149.9" transform="rotate(-90 256.8 149.9)">GP12</text>
<text x="259.3" y="149.9" transform="rotate(-90 259.3 149.9)">GP13</text>
<text x="261.8" y="149.9" transform="rotate(-90 261.8 149.9)">GP14</text>
<text x="264.4" y="149.9" transform="rotate(-90 264.4 149.9)">GP21</text>
<text x="267" y="149.9" transform="rotate(-90 267 149.9)">GP47</text>
<text x="269.5" y="149.9" transform="rotate(-90 269.5 149.9)">GP45</text>
<text x="136.9" y="161.8">D+</text>
<text x="137.5" y="164.4">D-</text>
<text x="127.1" y="171.9">USB_5V</text>
<text x="136.9" y="177">D+</text>
<text x="137.5" y="179.6">D-</text>
<text x="188.5" y="178.1" transform="rotate(-90 188.5 178.1)">MP</text>
<text x="212.6" y="178.7" transform="rotate(-90 212.6 178.7)">3V3</text>
<text x="215.1" y="179.9" transform="rotate(-90 215.1 179.9)">GND</text>
<text x="217.6" y="177.9" transform="rotate(-90 217.6 177.9)">RX</text>
<text x="220.2" y="177.7" transform="rotate(-90 220.2 177.7)">TX</text>
<text x="226.5" y="177.5" transform="rotate(-90 226.5 177.5)">3V3</text>
<text x="229" y="178.7" transform="rotate(-90 229 178.7)">GND</text>
<text x="240.4" y="179" transform="rotate(-90 240.4 179)">GP08</text>
<text x="242.9" y="177.5" transform="rotate(-90 242.9 177.5)">5V0</text>
<text x="245.5" y="178.7" transform="rotate(-90 245.5 178.7)">GND</text>
<text x="251.8" y="179" transform="rotate(-90 251.8 179)">GP09</text>
<text x="254.3" y="177.5" transform="rotate(-90 254.3 177.5)">5V0</text>
<text x="256.8" y="178.7" transform="rotate(-90 256.8 178.7)">GND</text>
<text x="263.1" y="179" transform="rotate(-90 263.1 179)">GP18</text>
<text x="265.6" y="179" transform="rotate(-90 265.6 179)">GP17</text>
<text x="268.2" y="179" transform="rotate(-90 268.2 179)">GP16</text>
<text x="270.8" y="179" transform="rotate(-90 270.8 179)">GP15</text>
<text x="273.3" y="179" transform="rotate(-90 273.3 179)">GP07</text>
<text x="279.6" y="179" transform="rotate(-90 279.6 179)">GP06</text>
<text x="282.2" y="179" transform="rotate(-90 282.2 179)">GP05</text>
<text x="284.7" y="179" transform="rotate(-90 284.7 179)">GP04</text>
<text x="7.7" y="184.6">PWR_IN</text>
<text x="12" y="182.1">5V0</text>
<text x="60.8" y="183.5" transform="rotate(-90 60.8 183.5)">5V0</text>
<text x="62.2" y="184.6">USB_5V</text>
<text x="67.7" y="182.1">3V3</text>
<text x="111.4" y="183.5" transform="rotate(-90 111.4 183.5)">3V3</text>
<text x="127.9" y="184.6">USB_5V</text>
<text x="191.1" y="182.9" transform="rotate(-90 191.1 182.9)">PWR_IN</text>
<text x="231.6" y="183.2" transform="rotate(-90 231.6 183.2)">I2C_SCL</text>
<text x="234.1" y="183.6" transform="rotate(-90 234.1 183.6)">I2C_SDA</text>
</g>
<g font-size="2.7" fill="#800">
<text x="178.8" y="187.2">TITLE:</text>
<text x="271" y="190.6">REV:</text>
<text x="205.3" y="197.4">Company:</text>
<text x="270.8" y="197.9">Sheet:</text>
<text x="205.3" y="202.9">Date:</text>
<text x="240.4" y="203">Drawn By:</text>
</g>
<g font-size="2.4" fill="#800">
<text x="29" y="5">1</text>
<text x="78.6" y="5">2</text>
<text x="128.2" y="5">3</text>
<text x="177.8" y="5">4</text>
<text x="227.4" y="5">5</text>
<text x="2.1" y="30.2">A</text>
<text x="290.2" y="30.2">A</text>
<text x="2.1" y="79.7">B</text>
<text x="290.2" y="79.7">B</text>
<text x="2.1" y="129.3">C</text>
<text x="290.2" y="129.3">C</text>
<text x="2.1" y="178.9">D</text>
<text x="290.2" y="178.9">D</text>
<text x="29" y="206.3">1</text>
<text x="78.6" y="206.3">2</text>
<text x="128.2" y="206.3">3</text>
<text x="177.8" y="206.3">4</text>
<text x="227.4" y="206.3">5</text>
</g>
<g font-size="2.4" fill="#000080">
<text x="144.3" y="12.6">U5</text>
<text x="215.7" y="16.3">DRV8833CPWP</text>
<text x="224.1" y="13.7">U1</text>
<text x="70.7" y="20.9">K2-3.6×6.1_SMD</text>
<text x="70.7" y="18.7">RST</text>
<text x="254.4" y="21.8">C7</text>
<text x="275.4" y="23.9">C5</text>
<text x="283.8" y="23.9">C6</text>
<text x="254.4" y="24.1">2.2u</text>
<text x="275.4" y="26.2">10u</text>
<text x="283.8" y="26.2">0.1u</text>
<text x="71.6" y="34">C14</text>
<text x="15.6" y="41.6">C11</text>
<text x="27" y="41.6">C12</text>
<text x="45.2" y="41.6">R4</text>
<text x="71.5" y="36.5">0.1u</text>
<text x="45.2" y="43.9">10k</text>
<text x="71" y="46.3">100</text>
<text x="71" y="44.1">R5</text>
<text x="82.1" y="44.9">K2-3.6×6.1_SMD</text>
<text x="82.1" y="42.8">BOOT</text>
<text x="46" y="53">C13</text>
<text x="215.7" y="51.7">DRV8833CPWP</text>
<text x="224.1" y="49.1">U3</text>
<text x="46" y="55.2">1u</text>
<text x="256.3" y="59.5">2.2u</text>
<text x="256.3" y="57.2">C17</text>
<text x="276.7" y="65.4">10u</text>
<text x="276.7" y="63.1">C16</text>
<text x="285" y="64.1">0.1u</text>
<text x="285" y="61.8">C15</text>
<text x="252.4" y="92.2">PWR_CON</text>
<text x="254.7" y="130.1">J1 HDR-M-2.54_1x8</text>
<text x="14.9" y="137.8">R1</text>
<text x="14.9" y="140">1k</text>
<text x="10.2" y="155.4" transform="rotate(-90 10.2 155.4)">POWER LED</text>
<text x="20.3" y="151.2" transform="rotate(-90 20.3 151.2)">LED1</text>
<text x="122.9" y="154.1">R2</text>
<text x="141.7" y="152.9">TYPE-C6041C-511-L735</text>
<text x="147.6" y="150.3">USB2</text>
<text x="280.2" y="155.5">AI</text>
<text x="122.9" y="156.4">5.1k</text>
<text x="188.1" y="159.2">PWR_IN</text>
<text x="212.3" y="159.2">UART</text>
<text x="227.5" y="159.2">I2C</text>
<text x="240.6" y="159.2">S1</text>
<text x="252" y="159.2">S2</text>
<text x="266.1" y="159.2">DI</text>
<text x="280.2" y="159.2">AI</text>
<text x="35.6" y="175.3">5V0</text>
<text x="90" y="175.3">3V3</text>
<text x="121.6" y="179.5">R3</text>
<text x="117.1" y="180.7">5.1k</text>
<text x="27" y="189.6">C1</text>
<text x="53.6" y="188.4">C2</text>
<text x="81.4" y="189.6">C3</text>
<text x="104.2" y="189.6">C4</text>
</g>
<g font-size="2.4">
<text x="156.2" y="17.8">41</text>
<text x="134.2" y="20.3">1</text>
<text x="136.7" y="21.6">GND</text>
<text x="149.7" y="19">GND</text>
<text x="149.7" y="21.6">GND</text>
<text x="156.2" y="20.3">40</text>
<text x="229.4" y="20.3">GND</text>
<text x="235.8" y="19">17</text>
<text x="68.8" y="24.1">1</text>
<text x="77.6" y="24.1">2</text>
<text x="235.8" y="29.1">13</text>
<text x="229.4" y="30.4">GND</text>
<text x="80.2" y="48.1">1</text>
<text x="89" y="48.1">2</text>
<text x="229.4" y="55.7">GND</text>
<text x="235.8" y="54.4">17</text>
<text x="229.4" y="65.8">GND</text>
<text x="235.8" y="64.6">13</text>
<text x="253.9" y="97.2">1</text>
<text x="253.9" y="99.7">3</text>
<text x="261.5" y="97.2">2</text>
<text x="261.5" y="99.7">4</text>
<text x="253.9" y="102.2">5</text>
<text x="253.9" y="104.8">7</text>
<text x="253.9" y="107.3">9</text>
<text x="260" y="107.3">10</text>
<text x="261.5" y="102.2">6</text>
<text x="261.5" y="104.8">8</text>
<text x="253.9" y="109.8">11</text>
<text x="260" y="109.8">12</text>
<text x="253.9" y="117.4">1</text>
<text x="253.9" y="120">3</text>
<text x="261.5" y="117.4">2</text>
<text x="261.5" y="120">4</text>
<text x="253.9" y="122.5">5</text>
<text x="253.9" y="125">7</text>
<text x="261.5" y="122.5">6</text>
<text x="261.5" y="125">8</text>
<text x="251.9" y="134.7" transform="rotate(-90 251.9 134.7)">1</text>
<text x="254.4" y="134.7" transform="rotate(-90 254.4 134.7)">2</text>
<text x="257" y="134.7" transform="rotate(-90 257 134.7)">3</text>
<text x="259.5" y="134.7" transform="rotate(-90 259.5 134.7)">4</text>
<text x="262" y="134.7" transform="rotate(-90 262 134.7)">5</text>
<text x="264.5" y="134.7" transform="rotate(-90 264.5 134.7)">6</text>
<text x="267.1" y="134.7" transform="rotate(-90 267.1 134.7)">7</text>
<text x="269.6" y="134.7" transform="rotate(-90 269.6 134.7)">8</text>
<text x="141.8" y="155.6">A1B12</text>
<text x="150.6" y="156.9">GND</text>
<text x="190.9" y="164.2" transform="rotate(-90 190.9 164.2)">1</text>
<text x="193.5" y="164.2" transform="rotate(-90 193.5 164.2)">2</text>
<text x="212.2" y="163.8" transform="rotate(-90 212.2 163.8)">1</text>
<text x="215.2" y="163.8" transform="rotate(-90 215.2 163.8)">2</text>
<text x="217.7" y="163.8" transform="rotate(-90 217.7 163.8)">3</text>
<text x="220.3" y="163.8" transform="rotate(-90 220.3 163.8)">4</text>
<text x="226.1" y="163.8" transform="rotate(-90 226.1 163.8)">1</text>
<text x="229.1" y="163.8" transform="rotate(-90 229.1 163.8)">2</text>
<text x="231.7" y="163.8" transform="rotate(-90 231.7 163.8)">3</text>
<text x="234.2" y="163.8" transform="rotate(-90 234.2 163.8)">4</text>
<text x="240.3" y="163.5" transform="rotate(-90 240.3 163.5)">1</text>
<text x="242.8" y="163.5" transform="rotate(-90 242.8 163.5)">2</text>
<text x="245.3" y="163.5" transform="rotate(-90 245.3 163.5)">3</text>
<text x="251.6" y="163.5" transform="rotate(-90 251.6 163.5)">1</text>
<text x="254.2" y="163.5" transform="rotate(-90 254.2 163.5)">2</text>
<text x="256.7" y="163.5" transform="rotate(-90 256.7 163.5)">3</text>
<text x="263.3" y="163.8" transform="rotate(-90 263.3 163.8)">1</text>
<text x="265.8" y="163.8" transform="rotate(-90 265.8 163.8)">2</text>
<text x="268.3" y="163.8" transform="rotate(-90 268.3 163.8)">3</text>
<text x="270.9" y="163.8" transform="rotate(-90 270.9 163.8)">4</text>
<text x="273.4" y="163.8" transform="rotate(-90 273.4 163.8)">5</text>
<text x="279.5" y="163.5" transform="rotate(-90 279.5 163.5)">1</text>
<text x="282" y="163.5" transform="rotate(-90 282 163.5)">2</text>
<text x="284.5" y="163.5" transform="rotate(-90 284.5 163.5)">3</text>
<text x="141.8" y="168.3">B1A12</text>
<text x="150.6" y="169.5">GND</text>
<text x="26.7" y="178.4">1</text>
<text x="29.2" y="179.7">GND</text>
<text x="81" y="178.4">1</text>
<text x="83.6" y="179.7">GND</text>
<text x="148.1" y="186">1</text>
<text x="148.1" y="188.5">2</text>
<text x="148.1" y="191">3</text>
<text x="150.6" y="187.2">1</text>
<text x="150.6" y="189.8">2</text>
<text x="148.1" y="193.6">4</text>
<text x="150.6" y="192.3">3</text>
<text x="150.6" y="194.8">4</text>
</g>
<g font-size="2.4" fill="#00f">
<text x="134.2" y="22.8">2</text>
<text x="156.2" y="22.8">39</text>
<text x="213.8" y="21.6">1</text>
<text x="216.4" y="22.8">nSLEEP</text>
<text x="228.9" y="22.8">AIN1</text>
<text x="235.8" y="21.6">16</text>
<text x="134.2" y="27.9">4</text>
<text x="134.2" y="25.3">3</text>
<text x="136.7" y="29.1">IO4</text>
<text x="136.7" y="26.6">EN</text>
<text x="136.7" y="24.1">3V3</text>
<text x="148.7" y="29.1">TXD0</text>
<text x="150.7" y="24.1">IO1</text>
<text x="150.7" y="26.6">IO2</text>
<text x="156.2" y="25.3">38</text>
<text x="156.2" y="27.9">37</text>
<text x="213.8" y="29.1">4</text>
<text x="213.8" y="26.6">3</text>
<text x="213.8" y="24.1">2</text>
<text x="216.4" y="27.9">AISEN</text>
<text x="216.4" y="25.3">AOUT1</text>
<text x="228.9" y="25.3">AIN2</text>
<text x="228.9" y="27.9">VINT</text>
<text x="235.8" y="24.1">15</text>
<text x="235.8" y="26.6">14</text>
<text x="134.2" y="35.5">7</text>
<text x="134.2" y="32.9">6</text>
<text x="134.2" y="30.4">5</text>
<text x="136.7" y="34.2">IO6</text>
<text x="136.7" y="31.7">IO5</text>
<text x="148.5" y="31.7">RXD0</text>
<text x="149.2" y="34.2">IO42</text>
<text x="156.2" y="30.4">36</text>
<text x="156.2" y="32.9">35</text>
<text x="156.2" y="35.5">34</text>
<text x="213.8" y="34.2">6</text>
<text x="213.8" y="31.7">5</text>
<text x="216.4" y="35.5">BISEN</text>
<text x="216.4" y="32.9">BOUT2</text>
<text x="216.4" y="30.4">AOUT2</text>
<text x="231.2" y="32.9">VM</text>
<text x="231.4" y="35.5">NC</text>
<text x="235.8" y="31.7">12</text>
<text x="235.8" y="34.2">11</text>
<text x="134.2" y="40.5">9</text>
<text x="134.2" y="38">8</text>
<text x="136.7" y="41.8">IO16</text>
<text x="136.7" y="39.3">IO15</text>
<text x="136.7" y="36.7">IO7</text>
<text x="149.2" y="36.7">IO41</text>
<text x="149.2" y="39.3">IO40</text>
<text x="149.2" y="41.8">IO39</text>
<text x="156.2" y="38">33</text>
<text x="156.2" y="40.5">32</text>
<text x="213.8" y="39.3">8</text>
<text x="213.8" y="36.7">7</text>
<text x="216.4" y="40.5">nFAULT</text>
<text x="216.4" y="38">BOUT1</text>
<text x="228.9" y="38">BIN2</text>
<text x="228.9" y="40.5">BIN1</text>
<text x="235.8" y="36.7">10</text>
<text x="235.8" y="39.3">9</text>
<text x="132.7" y="45.6">11</text>
<text x="132.7" y="43.1">10</text>
<text x="136.7" y="46.9">IO18</text>
<text x="136.7" y="44.3">IO17</text>
<text x="149.2" y="44.3">IO38</text>
<text x="149.2" y="46.9">IO37</text>
<text x="156.2" y="43.1">31</text>
<text x="156.2" y="45.6">30</text>
<text x="132.7" y="53.2">14</text>
<text x="132.7" y="50.6">13</text>
<text x="132.7" y="48.1">12</text>
<text x="136.7" y="51.9">IO19</text>
<text x="136.7" y="49.4">IO8</text>
<text x="149.2" y="49.4">IO36</text>
<text x="149.2" y="51.9">IO35</text>
<text x="156.2" y="48.1">29</text>
<text x="156.2" y="50.6">28</text>
<text x="156.2" y="53.2">27</text>
<text x="132.7" y="58.2">16</text>
<text x="132.7" y="55.7">15</text>
<text x="136.7" y="59.5">IO46</text>
<text x="136.7" y="57">IO3</text>
<text x="136.7" y="54.4">IO20</text>
<text x="149.2" y="57">IO45</text>
<text x="149.2" y="59.5">IO48</text>
<text x="150.7" y="54.4">IO0</text>
<text x="156.2" y="55.7">26</text>
<text x="156.2" y="58.2">25</text>
<text x="213.8" y="59.5">2</text>
<text x="213.8" y="57">1</text>
<text x="216.4" y="58.2">nSLEEP</text>
<text x="228.9" y="58.2">AIN1</text>
<text x="235.8" y="57">16</text>
<text x="235.8" y="59.5">15</text>
<text x="132.7" y="65.8">19</text>
<text x="132.7" y="63.3">18</text>
<text x="132.7" y="60.8">17</text>
<text x="136.7" y="64.6">IO10</text>
<text x="136.7" y="62">IO9</text>
<text x="149.2" y="62">IO47</text>
<text x="149.2" y="64.6">IO21</text>
<text x="156.2" y="60.8">24</text>
<text x="156.2" y="63.3">23</text>
<text x="156.2" y="65.8">22</text>
<text x="213.8" y="64.6">4</text>
<text x="213.8" y="62">3</text>
<text x="216.4" y="65.8">AOUT2</text>
<text x="216.4" y="63.3">AISEN</text>
<text x="216.4" y="60.8">AOUT1</text>
<text x="228.9" y="60.8">AIN2</text>
<text x="228.9" y="63.3">VINT</text>
<text x="235.8" y="62">14</text>
<text x="132.7" y="68.4">20</text>
<text x="136.7" y="69.6">IO12</text>
<text x="136.7" y="67.1">IO11</text>
<text x="149.2" y="67.1">IO14</text>
<text x="149.2" y="69.6">IO13</text>
<text x="156.2" y="68.4">21</text>
<text x="213.8" y="69.6">6</text>
<text x="213.8" y="67.1">5</text>
<text x="216.4" y="70.9">BISEN</text>
<text x="216.4" y="68.4">BOUT2</text>
<text x="231.2" y="68.4">VM</text>
<text x="231.4" y="70.9">NC</text>
<text x="235.8" y="67.1">12</text>
<text x="235.8" y="69.6">11</text>
<text x="213.8" y="74.7">8</text>
<text x="213.8" y="72.1">7</text>
<text x="216.4" y="75.9">nFAULT</text>
<text x="216.4" y="73.4">BOUT1</text>
<text x="228.9" y="73.4">BIN2</text>
<text x="228.9" y="75.9">BIN1</text>
<text x="235.8" y="72.1">10</text>
<text x="235.8" y="74.7">9</text>
<text x="146.5" y="158.1">A5</text>
<text x="146.5" y="160.7">A6</text>
<text x="150.6" y="159.4">CC1</text>
<text x="150.6" y="161.9">DP1</text>
<text x="146.5" y="163.2">A7</text>
<text x="146.5" y="165.7">A8</text>
<text x="150.6" y="164.5">DN1</text>
<text x="150.6" y="167">SBU1</text>
<text x="143.3" y="170.8">B4A9</text>
<text x="146.5" y="173.3">B5</text>
<text x="150.6" y="172.1">VBUS</text>
<text x="146.5" y="175.9">B6</text>
<text x="146.5" y="178.4">B7</text>
<text x="150.6" y="174.6">CC2</text>
<text x="150.6" y="177.1">DP2</text>
<text x="150.6" y="179.7">DN2</text>
<text x="26.7" y="180.9">2</text>
<text x="26.7" y="183.4">3</text>
<text x="29.2" y="182.2">VOUT</text>
<text x="29.2" y="184.7">VIN</text>
<text x="38.4" y="182.2">VOUT</text>
<text x="46.1" y="180.9">4</text>
<text x="81" y="180.9">2</text>
<text x="81" y="183.4">3</text>
<text x="83.6" y="182.2">VOUT</text>
<text x="83.6" y="184.7">VIN</text>
<text x="92.8" y="182.2">VOUT</text>
<text x="100.5" y="180.9">4</text>
<text x="143.3" y="183.4">A4B9</text>
<text x="146.5" y="180.9">B8</text>
<text x="150.6" y="182.2">SBU2</text>
<text x="150.6" y="184.7">VBUS</text>
</g>
</svg>
